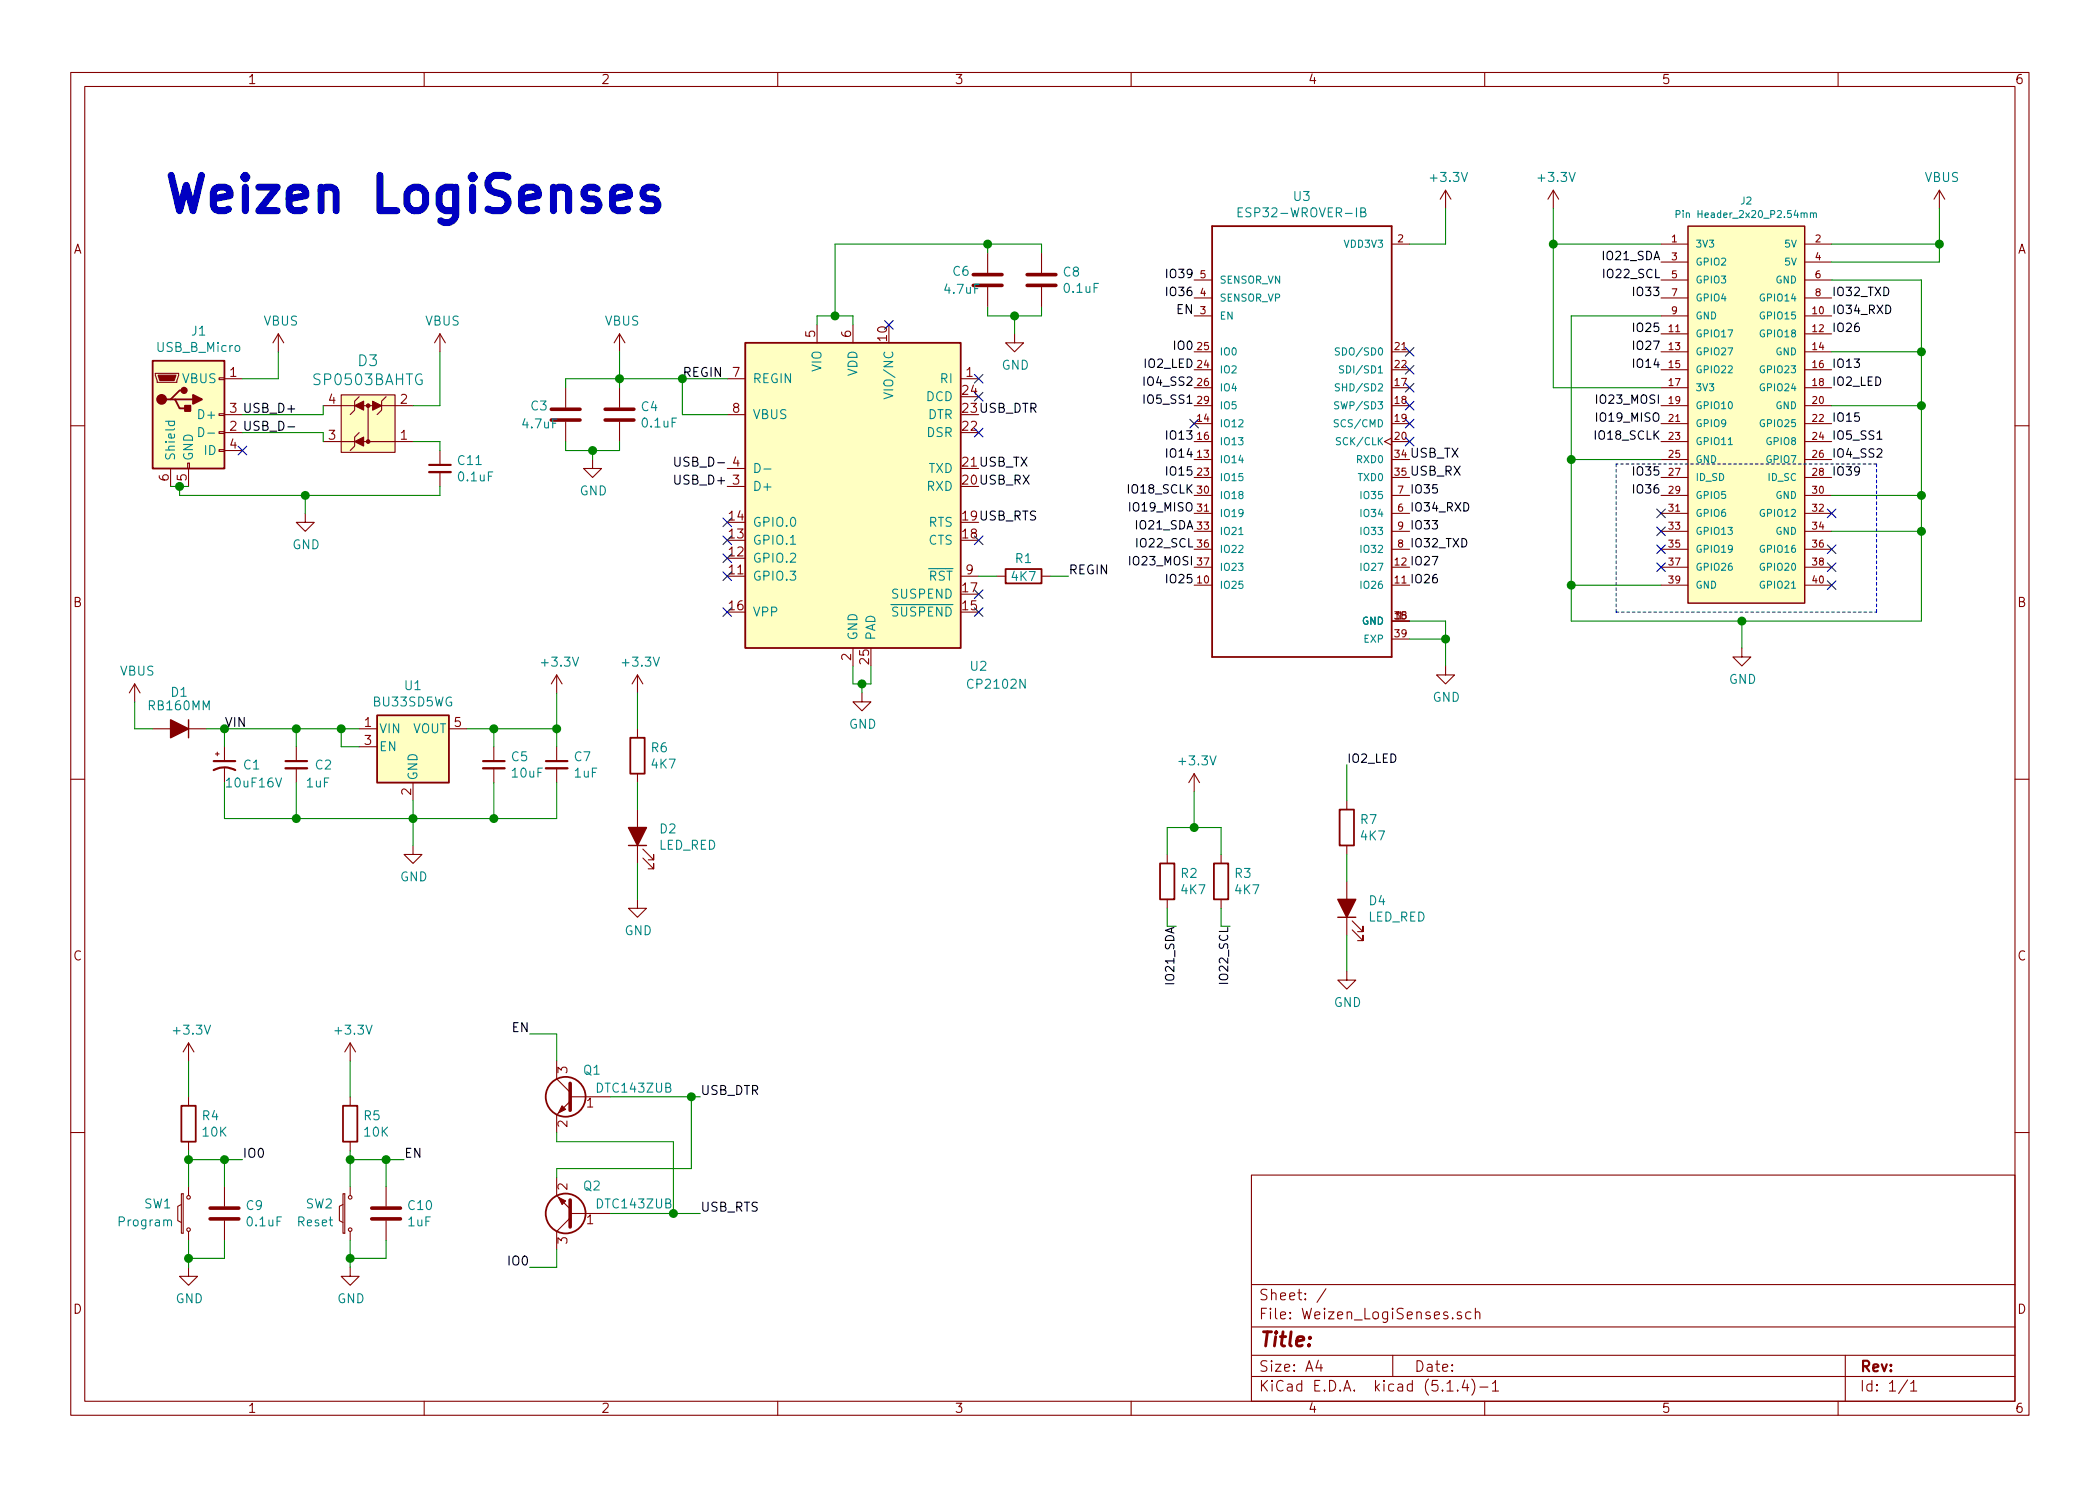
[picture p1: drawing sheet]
<svg xmlns="http://www.w3.org/2000/svg" width="297mm" height="210mm" viewBox="0 0 297 210" stroke-linecap="round" stroke-linejoin="round" font-family="sans-serif">
<g fill="none" stroke="#840000" stroke-width=".15">
<path d="M10 10.3h277v189.9h-277zM12 12.2h273v186.1h-273zM60 10.3v1.9M110 10.3v1.9M160 10.3v1.9M210 10.3v1.9M260 10.3v1.9M139.7 35.8v2.8M147.3 35.8v2.8M168.9 39.6h2.5M196.8 34.5h2.6M204.5 26.9l-.8 1.3"/>
<path d="M204.5 26.9v2.6M204.5 26.9l.7 1.3M219.7 26.9l-.8 1.3M219.7 26.9v2.6M219.7 26.9l.8 1.3M234.9 34.5h3.9M234.9 37.1h3.9M234.9 39.6h3.9M255.3 34.5h3.8M255.3 37.1h3.8M255.3 39.6h3.8M274.3 26.9l-.7 1.3"/>
<path d="M274.3 26.9v2.6M274.3 26.9l.8 1.3M22 52.8h3.3v.3l-.3 1h-2.8zM31 58.5h.7v.3h-.7zM31 53.5h.7v.2h-.7zM31.7 53.6h2.6M31.7 58.7h2.6M39.4 47.2l-.8 1.3M39.4 47.2v2.6M39.4 47.2l.7 1.3M45.7 57.4h4.5M48.3 55.9h7.6v8.1h-7.6z"/>
<path d="M50.8 56.1l-.6 .7v1.2l-.7 .7M51.4 57.4h1.3M52.1 57.4v5.1M54 57.4h4.4M54.6 56.1l-.6 .7v1.2l-.7 .7M62.2 47.2v2.6M62.2 47.2l-.7 1.3M62.2 47.2l.8 1.3M80 54.9v2.8M80 59.7v2.8M87.6 47.2l-.7 1.3M87.6 47.2v2.6"/>
<path d="M87.6 54.9v2.8M87.6 59.7v2.8M87.6 47.2l.8 1.3M102.9 53.6h2.5M102.9 58.7h2.5M115.6 46v2.5M120.6 46v2.5M135.9 53.6h2.5M139.7 40.6v2.8M143.5 47.2v1.3h1.3l-1.3 1.3-1.3-1.3h1.3M147.3 40.6v2.8M168.9 57.4h2.5"/>
<path d="M168.9 44.7h2.5M168.9 49.8h2.5M168.9 52.3h2.5M168.9 54.9h2.5M168.9 59.9h2.5M168.9 42.2h2.5M196.8 57.4h2.6M196.8 49.8h2.6M196.8 52.3h2.6M196.8 54.9h2.6M196.8 59.9h2.6M234.9 57.4h3.9"/>
<path d="M234.9 44.7h3.9M234.9 47.2h3.9M234.9 49.8h3.9M234.9 52.3h3.9M234.9 54.9h3.9M234.9 59.9h3.9M234.9 42.2h3.9M255.3 57.4h3.8M255.3 44.7h3.8M255.3 47.2h3.8M255.3 49.8h3.8M255.3 52.3h3.8"/>
<path d="M255.3 54.9h3.8M255.3 59.9h3.8M255.3 42.2h3.8M10 60.2h2M24.1 66.3v2.5M26.5 65.5h.3v.8h-.3zM26.7 66.3v2.5M31 63.6h.7v.3h-.7zM31 61.1h.7v.2h-.7zM31.7 61.2h2.6M31.7 63.7h2.6M43.2 72.6v1.3h1.2l-1.2 1.3-1.3-1.3h1.3"/>
<path d="M45.7 62.5h4.5M50.8 61.2l-.6 .6v1.3l-.7 .6M51.4 62.5h7M62.2 63.7v2.1M62.2 66.8v2M83.8 65v1.3h1.3l-1.3 1.3-1.3-1.3h1.3M102.9 68.8h2.5M102.9 66.3h2.5M168.9 62.5h2.5M168.9 65h2.5M168.9 67.6h2.5M168.9 70.1h2.5"/>
<path d="M168.9 72.6h2.5M168.9 75.2h2.5M168.9 77.7h2.5M196.8 62l-1 .5 1 .5M196.8 62.5h2.6M196.8 65h2.6M196.8 67.6h2.6M196.8 70.1h2.6M196.8 72.6h2.6M196.8 75.2h2.6M196.8 77.7h2.6M234.9 62.5h3.9"/>
<path d="M234.9 65h3.9M234.9 67.6h3.9M234.9 70.1h3.9M234.9 72.6h3.9M234.9 75.2h3.9M234.9 77.7h3.9M255.3 62.5h3.8M255.3 65h3.8M255.3 67.6h3.8M255.3 70.1h3.8M255.3 72.6h3.8M255.3 75.2h3.8"/>
<path d="M255.3 77.7h3.8M285 60.2h2M19 96.8l-.7 1.2M19 96.8v2.5M19 96.8l.8 1.2M78.7 95.5v2.5M78.7 95.5l-.7 1.3M78.7 95.5l.8 1.3M90.2 95.5v2.5M90.2 95.5l-.8 1.3M90.2 95.5l.7 1.3M120.6 91.7v2.5"/>
<path d="M121.9 98v1.3h1.3l-1.3 1.3-1.3-1.3h1.3M135.9 81.5h2.5M141 81.5h1.2M147.3 81.5h1.3M168.9 80.3h2.5M168.9 82.8h2.5M196.8 80.3h2.6M196.8 82.8h2.6M196.8 87.9h2.6M196.8 90.4h2.6M204.5 94.2v1.3h1.2l-1.2 1.3-1.3-1.3h1.3M234.9 80.3h3.9"/>
<path d="M234.9 82.8h3.9M246.4 91.7v1.3h1.2l-1.2 1.2-1.3-1.2h1.3M255.3 80.3h3.8M255.3 82.8h3.8M10 110.3h2M21.6 103.1h7.6M30.5 106.7h.5M30.7 106.4v.5M31.7 105.7v2M31.7 108.7v2M41.9 105.7v2M41.9 108.7v2"/>
<path d="M50.8 103.1h2.5M50.8 105.7h2.5M58.4 119.6v1.3h1.3l-1.3 1.3-1.3-1.3h1.3M58.4 110.7v2.6M63.5 103.1h2.5M69.8 105.7v2M69.8 108.7v2M78.7 105.7v2M78.7 108.7v2M90.2 103.1v1.3M90.2 109.5v1.2M90.2 114.5v7.7"/>
<path d="M168.9 109.5l-.8 1.2M168.9 109.5v2.5M168.9 109.5l.8 1.2M190.5 113.3v1.2M190.5 119.6v1.3M285 110.3h2M90.2 127.2v1.3h1.2l-1.2 1.3-1.3-1.3h1.3M90.9 121.4l1.6 1.5v-.7v.7h-.8M90.9 120.1l1.6 1.6v-.8v.8h-.8M165.1 120.9v1.3M165.1 127.2v1.3M172.7 120.9v1.3"/>
<path d="M172.7 127.2v1.3M190.5 137.4v1.3h1.3l-1.3 1.2-1.3-1.2h1.3M190.5 124.7v7.6M191.3 131.6l1.5 1.5v-.8v.8h-.8M191.3 130.3l1.5 1.5v-.7v.7h-.8M26.7 147.6v2.5M26.7 155.2v1.3M26.7 147.6l-.8 1.2M26.7 147.6l.7 1.2M49.5 147.6v2.5M49.5 155.2v1.3M49.5 147.6l-.7 1.2"/>
<path d="M49.5 147.6l.8 1.2M78.7 150.1v2.5l1.9 2M80.6 155.8l-1.9 1.9v2.6M80.6 155.2h5.8M10 160.2h2M25.7 168.9h.2v5.6h-.2zM25.7 170.4l-.6 .3v2l.6 .3M26.7 179.3v1.3h1.2l-1.2 1.3-1.3-1.3h1.3M26.7 161.5v1.3M26.7 167.9v1.3M26.7 174.2v1.3M31.7 167.9v2.8"/>
<path d="M31.7 172.7v2.8M48.5 168.9h.3v5.6h-.3zM48.5 170.4l-.5 .3v2l.5 .3M49.5 179.3v1.3h1.3l-1.3 1.3-1.2-1.3h1.2M49.5 161.5v1.3M49.5 167.9v1.3M49.5 174.2v1.3M54.6 167.9v2.8M54.6 172.7v2.8M78.7 166.6v2.6l1.9 1.9M80.6 172.3l-1.9 1.9v2.6M80.6 171.7h5.8"/>
<path d="M177 166.3h108v32h-108zM285 160.2h2M60 198.3v1.9M110 198.3v1.9M160 198.3v1.9M177 194.8h108M177 191.8h108M177 187.8h108M177 181.8h108M186.5 192.5l-.4 1h1M186.8 193v1M187.6 182.3l-1.3 2"/>
<path d="M197 191.8v3M204.7 196.8h.8M206.2 196.7v.1l-.1-.1h.1v.1M206.7 185.7l-.4-.1-.1 .1-.1 .2a.48 .48 0 0 0 .6 .3l.1 .1-.1 .2-.1 .1-.5-.1M207.2 195.2l-.4 1.1h.9M207.5 195.8v1M208.1 185.7a.48 .48 0 0 0-.8 .2v.4a.48 .48 0 0 0 .8 .2M208.2 195.1a1.71 1.71 0 0 1 0 2.3M208.7 185.7a.38 .38 0 0 1 .6 .1v.8M208.7 185.1v1.5M209.3 196.3h1.2M210 198.3v1.9"/>
<path d="M211.1 195.8l.3-.3 .1-.2v1.5M211.1 196.8h.9M260 198.3v1.9M261 191.8v6.5M269.8 195.2l-1.2 2M270.3 195.8l.3-.3 .1-.2v1.5M270.3 196.8h.8"/>
<circle cx="26.7" cy="174" r=".25"/>
<circle cx="26.7" cy="169.4" r=".25"/>
<circle cx="49.5" cy="174" r=".25"/>
<circle cx="49.5" cy="169.4" r=".25"/>
</g>
<g fill="none" stroke="#840000" stroke-width=".51">
<path d="M137.7 38.9h4M145.3 38.9h4.1M78 59.4h4M78 57.9h4M85.6 59.4h4.1M85.6 57.9h4.1M137.7 40.4h4M145.3 40.4h4.1M80.6 153.3v3.8M29.7 172.5h4.1M29.7 170.9h4.1M52.6 172.5h4"/>
<path d="M52.6 170.9h4M80.6 169.8v3.8"/>
</g>
<g fill="#ffffc2" stroke="#ffffc2" stroke-width=".14">
<path d="M21.6 51h10.1v15.3h-10.1z"/>
<path d="M48.3 55.9h7.6v8.1h-7.6z"/>
<path d="M105.4 48.5h30.5v43.2h-30.5z"/>
<path d="M53.3 101.2h10.2v9.5h-10.2z"/>
<path d="M238.8 32h16.5v53.3h-16.5z"/>
</g>
<g fill="none" stroke="#840000" stroke-width=".25">
<path d="M171.4 32h25.4v61h-25.4zM21.6 51h10.1v15.3h-10.1zM24.1 56.5h.7l.6 1.3h1.3M24.8 56.5h2.5M26 55.2h-.6l-1.3 1.3h-.6M105.4 48.5h30.5v43.2h-30.5zM142.2 80.5h5.1v2h-5.1zM53.3 101.2h10.2v9.5h-10.2zM89.2 104.4h2v5.1h-2zM189.5 114.5h2v5.1h-2zM164.1 122.2h2v5h-2zM171.7 122.2h2v5h-2z"/>
<path d="M25.7 156.5h2v5h-2zM48.5 156.5h2v5h-2z"/>
<circle cx="80" cy="155.2" r="2.82"/>
<circle cx="80" cy="171.7" r="2.82"/>
</g>
<g fill="#840000" stroke="#840000" stroke-width=".25">
<path d="M26.2 57.4h.7v.8h-.7z"/>
<path d="M27.3 55.9l1.3 .6-1.3 .6z"/>
<circle cx="22.9" cy="56.5" r=".63"/>
<circle cx="26" cy="55.2" r=".38"/>
</g>
<g fill="#840000" stroke="#840000" stroke-width=".15">
<path d="M22.4 53.1h2.5l-.3 .7h-2z"/>
<path d="M52.7 56.8l1.3 .6-1.3 .6z"/>
<path d="M50.2 57.4l1.2-.6v1.2z"/>
<path d="M50.2 62.5l1.2-.7v1.3z"/>
<path d="M79 169.4l1 .5-.5 .5z"/>
<path d="M79.5 156.5l.5 .5-1 .5z"/>
<circle cx="52.1" cy="57.4" r=".25"/>
<circle cx="52.1" cy="62.5" r=".25"/>
</g>
<g fill="none" stroke="#008484" stroke-width=".15">
<path d="M175.1 30h.4M175.7 29.4h-.6v1.3h.6M192.5 30h.5l.1-.3-.2-.3h-.4v1.3h.5l.2-.3a.36 .36 0 0 0-.3-.4M237.1 30.3h.4l.1-.2v-.2l-.5-.1v1M256.1 30.2a.23 .23 0 0 1 .4 .1v.5M256.1 30.1v.7M256.5 30.3l.1-.2 .3 .1v.6M23.4 59.6h1.3M23.9 59.6v.4l.2 .2 .5-.1v-.5M125 55.6l1.3 .4-1.3 .4M189.3 59.4l-.5 .1v.3l.4 .1 .1 .3-.2 .2-.4-.1M189.4 56.9h-.6v.3l.5 .2 .1 .3-.2 .2-.4-.1"/>
<path d="M189.5 54.4h-.6v.3l.5 .2 .1 .2-.2 .2h-.4M189.5 49.3h-.6v.3l.5 .2 .1 .2-.2 .2h-.4M190 51.8h-.5v.3l.4 .2 .1 .3-.2 .2-.3-.1M28.1 60.5a.65 .65 0 0 1 .7 .5 .65 .65 0 0 1-.4 .8h-.3zM29.4 61.3h1M106.8 65.6a.64 .64 0 0 1 .7 .6 .64 .64 0 0 1-.7 .6zM108.1 66.4h.9M175.2 75.6h.6M189.6 62h-.5v.3l.4 .2 .1 .2-.2 .2h-.4M244.5 62.9h.5M23.7 172.8l.2-.2 .3 .1 .1 .8"/>
</g>
<path d="M238.8 32h16.5v53.3h-16.5zM26.7 101.8v2.6M88.9 119.6h2.5M189.2 129.8h2.6" fill="none" stroke="#840000" stroke-width=".2"/>
<g fill="#840000" stroke="#840000" stroke-width=".2">
<path d="M24.1 101.8l2.6 1.3-2.6 1.3z"/>
<path d="M189.2 127.2h2.6l-1.3 2.6z"/>
<path d="M88.9 117.1h2.5l-1.2 2.5z"/>
</g>
<path d="M60.7 66.8h3.1M40.4 108.7h3M68.3 108.7h3.1M77.2 108.7h3.1" fill="none" stroke="#840000" stroke-width=".33"/>
<path d="M60.7 65.8h3.1M30.2 109a3.2 3.2 0 0 1 3.1 0M30.2 107.7h3.1M40.4 107.7h3M68.3 107.7h3.1M77.2 107.7h3.1" fill="none" stroke="#840000" stroke-width=".3"/>
<path d="M228.6 65.7v20.9M265.4 65.7h-36.8M265.4 65.7v20.9M228.6 86.6h36.8" fill="none" stroke="#0000c2" stroke-width=".15" stroke-dasharray=".4 .4"/>
<g fill="none" stroke="#008400" stroke-width=".15">
<path d="M139.7 34.5v1.3M147.3 35.8v-1.3h-29.2v10.2M204.5 29.5v5h-5.1M219.7 34.5h15.2M219.7 29.5v25.4h15.2M259.1 34.5h15.2M259.1 39.6h12.7v48.3h-49.6v-43.2h12.7M274.3 29.5v7.6h-15.2M39.4 49.8v3.8h-5.1M45.7 57.4v1.3h-11.4M62.2 49.8v7.6h-3.8M87.6 49.8v5.1"/>
<path d="M96.5 53.6v5.1h6.4M102.9 53.6h-22.9v1.3M115.6 46v-1.3h5v1.3M139.7 43.4v1.3h7.6v-1.3M143.5 44.7v2.5M259.1 57.4h12.7M259.1 49.8h12.7M24.1 68.8h2.6M25.4 68.8v1.3h36.8v-1.3M34.3 61.2h11.4v1.3M43.2 70.1v2.5M58.4 62.5h3.8v1.2"/>
<path d="M80 62.5v1.2h7.6v-1.2M83.8 63.7v1.3M222.2 65h12.7M259.1 75.2h12.7M259.1 70.1h12.7M19 99.3v3.8h2.6M78.7 98v7.7M90.2 98v5.1M120.6 94.2v2.6h2.6v-2.6M121.9 96.8v1.2M138.4 81.5h2.6M148.6 81.5h2.5"/>
<path d="M199.4 87.9h5.1v6.3M199.4 90.4h5.1M222.2 82.8h12.7M246.4 87.9v3.8M29.2 103.1h21.6M31.7 110.7v5.1h47v-5.1M31.7 103.1v2.6M41.9 103.1v2.6M41.9 110.7v5.1M48.3 103.1v2.6h2.5M58.4 113.3v6.3M66 103.1h12.7"/>
<path d="M69.8 103.1v2.6M69.8 110.7v5.1M90.2 110.7v3.8M168.9 112v5.1M190.5 108.2v5.1M90.2 122.2v5M165.1 120.9v-3.8h7.6v3.8M165.1 128.5v2.6M172.7 128.5v2.6M190.5 120.9v3.8M190.5 132.3v5.1M26.7 150.1v5.1"/>
<path d="M49.5 150.1v5.1M74.9 146.3h3.8v3.8M86.4 155.2h12.7M97.8 155.2v10.1h-19.1v1.3M26.7 162.8v5.1M26.7 175.5v3.8M26.7 164.1h7.6M31.7 164.1v3.8M31.7 175.5v2.5h-5M49.5 162.8v5.1M49.5 175.5v3.8M49.5 164.1h7.6"/>
<path d="M54.6 175.5v2.5h-5.1M54.6 164.1v3.8M78.7 160.3v1.2h16.5v10.2M78.7 176.8v2.5h-3.8M86.4 171.7h12.7"/>
</g>
<path d="M40.7 60.4h1M95.5 64.7v1l.2 .3 .4-.1 .1-.2v-1M265.5 62.1h.7" fill="none" stroke="#000" stroke-width=".15"/>
<path d="M92.8 26.7l-.4-.2h-.8l-.4 .2-.3 .5 .3 .7 .4 .2h.8l.4 .3 .3 .5-.3 .7-.4 .2h-1l-.5-.2" fill="none" stroke="#0000c2" stroke-width=".99"/>
<g fill="#008400" stroke="#008400" stroke-width=".25">
<circle cx="26.7" cy="178" r=".51"/>
<circle cx="246.4" cy="87.9" r=".51"/>
<circle cx="48.3" cy="103.1" r=".51"/>
<circle cx="41.9" cy="103.1" r=".51"/>
<circle cx="41.9" cy="115.8" r=".51"/>
<circle cx="69.9" cy="103.1" r=".51"/>
<circle cx="69.9" cy="115.8" r=".51"/>
<circle cx="31.8" cy="103.1" r=".51"/>
<circle cx="31.8" cy="164.1" r=".51"/>
<circle cx="26.7" cy="164.1" r=".51"/>
<circle cx="271.8" cy="70.1" r=".51"/>
<circle cx="54.6" cy="164.1" r=".51"/>
<circle cx="49.5" cy="164.1" r=".51"/>
<circle cx="49.5" cy="178" r=".51"/>
<circle cx="83.8" cy="63.7" r=".51"/>
<circle cx="95.3" cy="171.7" r=".51"/>
<circle cx="97.8" cy="155.2" r=".51"/>
<circle cx="222.3" cy="65" r=".51"/>
<circle cx="58.4" cy="115.8" r=".51"/>
<circle cx="168.9" cy="117.1" r=".51"/>
<circle cx="78.7" cy="103.1" r=".51"/>
<circle cx="271.8" cy="49.8" r=".51"/>
<circle cx="121.9" cy="96.8" r=".51"/>
<circle cx="96.5" cy="53.6" r=".51"/>
<circle cx="143.5" cy="44.7" r=".51"/>
<circle cx="118.1" cy="44.7" r=".51"/>
<circle cx="43.2" cy="70.1" r=".51"/>
<circle cx="222.3" cy="82.8" r=".51"/>
<circle cx="25.4" cy="68.8" r=".51"/>
<circle cx="139.7" cy="34.5" r=".51"/>
<circle cx="204.5" cy="90.4" r=".51"/>
<circle cx="219.7" cy="34.5" r=".51"/>
<circle cx="274.3" cy="34.5" r=".51"/>
<circle cx="271.8" cy="75.2" r=".51"/>
<circle cx="87.6" cy="53.6" r=".51"/>
<circle cx="271.8" cy="57.4" r=".51"/>
</g>
<g fill="none" stroke="#000084" stroke-width=".15">
<path d="M125.1 45.4l1.2 1.2M126.3 45.4l-1.2 1.2M137.8 53l1.2 1.2M137.8 55.5l1.2 1.2M139 53l-1.2 1.2M139 55.5l-1.2 1.2M168.3 59.3l1.2 1.2M169.5 59.3l-1.2 1.2M198.8 51.7l1.2 1.2M198.8 54.2l1.2 1.3M198.8 59.3l1.2 1.2M198.8 56.8l1.2 1.2"/>
<path d="M198.8 49.2l1.2 1.2M200 51.7l-1.2 1.2M200 54.2l-1.2 1.3M200 59.3l-1.2 1.2M200 56.8l-1.2 1.2M200 49.2l-1.2 1.2M33.7 63.1l1.2 1.3M34.9 63.1l-1.2 1.3M102.3 78.4l1.2 1.2M102.3 75.8l1.2 1.3M102.3 73.3l1.2 1.2M103.5 78.4l-1.2 1.2"/>
<path d="M103.5 75.8l-1.2 1.3M103.5 73.3l-1.2 1.2M137.8 60.6l1.2 1.2M137.8 75.8l1.2 1.3M139 60.6l-1.2 1.2M139 75.8l-1.2 1.3M198.8 61.9l1.2 1.2M200 61.9l-1.2 1.2M234.3 72l1.3 1.2M234.3 74.6l1.3 1.2M234.3 77.1l1.3 1.2M234.3 79.6l1.3 1.3"/>
<path d="M235.6 72l-1.3 1.2M235.6 74.6l-1.3 1.2M235.6 77.1l-1.3 1.2M235.6 79.6l-1.3 1.3M258.5 77.1l1.2 1.2M258.5 72l1.2 1.2M258.5 79.6l1.2 1.3M259.7 77.1l-1.2 1.2M259.7 72l-1.2 1.2M259.7 79.6l-1.2 1.3M102.3 80.9l1.2 1.2M102.3 86l1.2 1.2"/>
<path d="M103.5 80.9l-1.2 1.2M103.5 86l-1.2 1.2M137.8 83.5l1.2 1.2M137.8 86l1.2 1.2M139 83.5l-1.2 1.2M139 86l-1.2 1.2M258.5 82.2l1.2 1.2M259.7 82.2l-1.2 1.2"/>
</g>
<text font-size="7" fill="#0000c2" x="22.9" y="30.1">Weizen LogiSenses</text>
<text font-size="2.8" fill="#840000" x="178" y="190.5">Title:</text>
<g font-size="2.1" fill="#008484">
<text x="50.7" y="51.8">D3</text>
<text x="44.5" y="54.5">SP0503BAHTG</text>
</g>
<g font-size="2.1" fill="#840000">
<text x="178" y="184">Sheet: /</text>
<text x="178" y="186.7">File: Weizen_LogiSenses.sch</text>
<text x="178" y="196.9">KiCad E.D.A. kicad (5.1.4)-1</text>
<text x="178" y="194.1">Size: A4</text>
<text x="200" y="194.1">Date:</text>
<text x="263" y="194.1">Rev:</text>
<text x="263" y="196.9">Id: 1/1</text>
</g>
<g font-size="1.8" fill="#840000">
<text x="35" y="11.9">1</text>
<text x="85" y="11.9">2</text>
<text x="135" y="11.9">3</text>
<text x="185" y="11.9">4</text>
<text x="235" y="11.9">5</text>
<text x="285" y="11.9">6</text>
<text x="10.4" y="35.9">A</text>
<text x="285.4" y="35.9">A</text>
<text x="115.3" y="47.7" transform="rotate(-90 115.3 47.7)">5</text>
<text x="120.4" y="47.7" transform="rotate(-90 120.4 47.7)">6</text>
<text x="32.5" y="53.3">1</text>
<text x="103.7" y="53.3">7</text>
<text x="125.5" y="48.2" transform="rotate(-90 125.5 48.2)">10</text>
<text x="136.7" y="53.3">1</text>
<text x="46.5" y="57.1">4</text>
<text x="56.7" y="57.1">2</text>
<text x="103.7" y="58.4">8</text>
<text x="136.2" y="55.9">24</text>
<text x="32.5" y="63.5">4</text>
<text x="46.5" y="62.2">3</text>
<text x="56.7" y="62.2">1</text>
<text x="136.2" y="61">22</text>
<text x="23.9" y="68" transform="rotate(-90 23.9 68)">6</text>
<text x="26.4" y="68" transform="rotate(-90 26.4 68)">5</text>
<text x="103.2" y="76.2">13</text>
<text x="103.2" y="73.7">14</text>
<text x="136.2" y="76.2">18</text>
<text x="103.2" y="81.3">11</text>
<text x="103.2" y="78.7">12</text>
<text x="136.2" y="83.8">17</text>
<text x="136.7" y="81.3">9</text>
<text x="10.4" y="85.9">B</text>
<text x="103.2" y="86.4">16</text>
<text x="136.2" y="86.4">15</text>
<text x="285.4" y="85.9">B</text>
<text x="120.4" y="93.4" transform="rotate(-90 120.4 93.4)">2</text>
<text x="122.9" y="93.9" transform="rotate(-90 122.9 93.9)">25</text>
<text x="51.6" y="102.9">1</text>
<text x="51.6" y="105.4">3</text>
<text x="64.3" y="102.9">5</text>
<text x="58.2" y="112.5" transform="rotate(-90 58.2 112.5)">2</text>
<text x="10.4" y="135.9">C</text>
<text x="285.4" y="135.9">C</text>
<text x="80.3" y="151.9" transform="rotate(-90 80.3 151.9)">3</text>
<text x="80.3" y="159.5" transform="rotate(-90 80.3 159.5)">2</text>
<text x="83" y="156.7">1</text>
<text x="80.3" y="168.4" transform="rotate(-90 80.3 168.4)">2</text>
<text x="83" y="173.2">1</text>
<text x="80.3" y="176" transform="rotate(-90 80.3 176)">3</text>
<text x="10.4" y="185.9">D</text>
<text x="285.4" y="185.9">D</text>
<text x="35" y="199.9">1</text>
<text x="85" y="199.9">2</text>
<text x="135" y="199.9">3</text>
<text x="185" y="199.9">4</text>
<text x="235" y="199.9">5</text>
<text x="285" y="199.9">6</text>
</g>
<g font-size="1.8" fill="#008484">
<text x="183" y="28.4">U3</text>
<text x="202.5" y="25.7">+3.3V</text>
<text x="217.8" y="25.7">+3.3V</text>
<text x="272.3" y="25.7">VBUS</text>
<text x="175.9" y="30.8">ESP32-WROVER-IB</text>
<text x="133.7" y="41.6">4.7uF</text>
<text x="134.8" y="39">C6</text>
<text x="150.4" y="39.1">C8</text>
<text x="150.6" y="41.4">0.1uF</text>
<text x="27.2" y="47.5">J1</text>
<text x="37.3" y="46.1">VBUS</text>
<text x="60.2" y="46.1">VBUS</text>
<text x="85.6" y="46.1">VBUS</text>
<text x="22.3" y="49.8">USB_B_Micro</text>
<text x="116.2" y="52.6" transform="rotate(-90 116.2 52.6)">VIO</text>
<text x="121.3" y="53.3" transform="rotate(-90 121.3 53.3)">VDD</text>
<text x="141.7" y="52.3">GND</text>
<text x="25.8" y="54.2">VBUS</text>
<text x="28.4" y="59.3">D+</text>
<text x="75.1" y="58.1">C3</text>
<text x="90.8" y="58.2">C4</text>
<text x="106.4" y="54.2">REGIN</text>
<text x="106.4" y="59.3">VBUS</text>
<text x="126.4" y="55.6" transform="rotate(-90 126.4 55.6)">VIO/NC</text>
<text x="131" y="56.8">DCD</text>
<text x="131.2" y="59.3">DTR</text>
<text x="133.1" y="54.2">RI</text>
<text x="24.8" y="65.3" transform="rotate(-90 24.8 65.3)">Shield</text>
<text x="27.3" y="65.3" transform="rotate(-90 27.3 65.3)">GND</text>
<text x="29" y="64.4">ID</text>
<text x="64.8" y="65.8">C11</text>
<text x="74" y="60.6">4.7uF</text>
<text x="90.9" y="60.5">0.1uF</text>
<text x="131.1" y="61.8">DSR</text>
<text x="64.9" y="68.1">0.1uF</text>
<text x="82" y="70.1">GND</text>
<text x="106.4" y="69.5">D+</text>
<text x="131.1" y="69.5">RXD</text>
<text x="131.3" y="66.9">TXD</text>
<text x="41.4" y="77.7">GND</text>
<text x="106.4" y="77.1">GPIO.1</text>
<text x="106.4" y="74.5">GPIO.0</text>
<text x="131.3" y="77.1">CTS</text>
<text x="131.3" y="74.5">RTS</text>
<text x="106.4" y="82.2">GPIO.3</text>
<text x="106.4" y="79.6">GPIO.2</text>
<text x="131.3" y="82.2">RST</text>
<text x="143.2" y="82.2">4K7</text>
<text x="143.7" y="79.7">R1</text>
<text x="106.4" y="87.2">VPP</text>
<text x="126.3" y="87.2">SUSPEND</text>
<text x="126.3" y="84.7">SUSPEND</text>
<text x="17" y="95.6">VBUS</text>
<text x="76.8" y="94.3">+3.3V</text>
<text x="88.2" y="94.3">+3.3V</text>
<text x="121.3" y="90.7" transform="rotate(-90 121.3 90.7)">GND</text>
<text x="123.8" y="90.7" transform="rotate(-90 123.8 90.7)">PAD</text>
<text x="137.3" y="94.9">U2</text>
<text x="21.2" y="100.5">RB160MM</text>
<text x="24.2" y="98.6">D1</text>
<text x="52.9" y="100">BU33SD5WG</text>
<text x="57.3" y="97.7">U1</text>
<text x="137.1" y="97.5">CP2102N</text>
<text x="202.6" y="99.3">GND</text>
<text x="244.6" y="96.8">GND</text>
<text x="53.6" y="103.8">VIN</text>
<text x="53.6" y="106.3">EN</text>
<text x="58.3" y="103.8">VOUT</text>
<text x="72.4" y="107.7">C5</text>
<text x="81.3" y="107.7">C7</text>
<text x="92.2" y="106.4">R6</text>
<text x="120.1" y="103.1">GND</text>
<text x="32.3" y="111.4">10uF16V</text>
<text x="34.5" y="108.9">C1</text>
<text x="43.4" y="111.4">1uF</text>
<text x="44.7" y="108.9">C2</text>
<text x="59.1" y="110.5" transform="rotate(-90 59.1 110.5)">GND</text>
<text x="72.5" y="110">10uF</text>
<text x="81.3" y="110">1uF</text>
<text x="92.2" y="108.8">4K7</text>
<text x="167" y="108.3">+3.3V</text>
<text x="93.4" y="117.9">D2</text>
<text x="192.5" y="116.6">R7</text>
<text x="192.6" y="118.9">4K7</text>
<text x="56.6" y="124.7">GND</text>
<text x="93.2" y="120.2">LED_RED</text>
<text x="167.1" y="124.2">R2</text>
<text x="174.7" y="124.2">R3</text>
<text x="167.2" y="126.5">4K7</text>
<text x="174.8" y="126.5">4K7</text>
<text x="193.5" y="130.4">LED_RED</text>
<text x="193.7" y="128.1">D4</text>
<text x="88.3" y="132.3">GND</text>
<text x="188.7" y="142.5">GND</text>
<text x="24.7" y="146.4">+3.3V</text>
<text x="47.6" y="146.4">+3.3V</text>
<text x="82.6" y="152.1">Q1</text>
<text x="84.6" y="154.6">DTC143ZUB</text>
<text x="28.7" y="158.5">R4</text>
<text x="28.7" y="160.8">10K</text>
<text x="51.5" y="158.5">R5</text>
<text x="51.6" y="160.8">10K</text>
<text x="16.9" y="173.5">Program</text>
<text x="20.4" y="171">SW1</text>
<text x="34.9" y="171.2">C9</text>
<text x="35.1" y="173.5">0.1uF</text>
<text x="42.2" y="173.5">Reset</text>
<text x="43.3" y="171">SW2</text>
<text x="57.8" y="173.5">1uF</text>
<text x="57.8" y="171.2">C10</text>
<text x="82.6" y="168.4">Q2</text>
<text x="84.6" y="171">DTC143ZUB</text>
<text x="24.8" y="184.4">GND</text>
<text x="47.7" y="184.4">GND</text>
</g>
<g font-size="1.8">
<text x="166.4" y="44.4">EN</text>
<text x="96.5" y="53.3">REGIN</text>
<text x="32.5" y="58.4">3 USB_D+</text>
<text x="136.2" y="58.4">23USB_DTR</text>
<text x="32.5" y="61">2 USB_D-</text>
<text x="199.4" y="64.8">USB_TX</text>
<text x="95.8" y="68.6">USB_D+ 3</text>
<text x="96.3" y="66">USB_D- 4</text>
<text x="136.2" y="68.6">20USB_RX</text>
<text x="136.2" y="66">21USB_TX</text>
<text x="199.4" y="67.3">USB_RX</text>
<text x="136.2" y="73.7">19USB_RTS</text>
<text x="151.1" y="81.3">REGIN</text>
<text x="31.7" y="102.9">VIN</text>
<text x="72.5" y="146">EN</text>
<text x="99.1" y="154.9">USB_DTR</text>
<text x="34.3" y="163.8">IO0</text>
<text x="57.1" y="163.8">EN</text>
<text x="99.1" y="171.4">USB_RTS</text>
<text x="72.1" y="179.1">IO0</text>
</g>
<g font-size="1.7">
<text x="165.3" y="39.4">IO39</text>
<text x="165.3" y="41.9">IO36</text>
<text x="226.9" y="36.8">IO21_SDA</text>
<text x="227.1" y="39.4">IO22_SCL</text>
<text x="231.3" y="41.9">IO33</text>
<text x="259.1" y="41.9">IO32_TXD</text>
<text x="231.3" y="47">IO25</text>
<text x="259.1" y="44.4">IO34_RXD</text>
<text x="259.1" y="47">IO26</text>
<text x="162" y="52.1">IO2_LED</text>
<text x="166.2" y="49.5">IO0</text>
<text x="231.3" y="49.5">IO27</text>
<text x="231.3" y="52.1">IO14</text>
<text x="259.1" y="52.1">IO13</text>
<text x="162.2" y="54.6">IO4_SS2</text>
<text x="162.2" y="57.1">IO5_SS1</text>
<text x="226.2" y="57.1">IO23_MOSI</text>
<text x="226.2" y="59.7">IO19_MISO</text>
<text x="259.1" y="54.6">IO2_LED</text>
<text x="259.1" y="59.7">IO15</text>
<text x="165.3" y="64.8">IO14</text>
<text x="165.3" y="62.2">IO13</text>
<text x="225.9" y="62.2">IO18_SCLK</text>
<text x="259.1" y="64.8">IO4_SS2</text>
<text x="259.1" y="62.2">IO5_SS1</text>
<text x="159.9" y="69.8">IO18_SCLK</text>
<text x="165.3" y="67.3">IO15</text>
<text x="199.4" y="69.8">IO35</text>
<text x="231.3" y="69.8">IO36</text>
<text x="231.3" y="67.3">IO35</text>
<text x="259.1" y="67.3">IO39</text>
<text x="160.1" y="72.4">IO19_MISO</text>
<text x="160.9" y="74.9">IO21_SDA</text>
<text x="161.1" y="77.5">IO22_SCL</text>
<text x="199.4" y="72.4">IO34_RXD</text>
<text x="199.4" y="74.9">IO33</text>
<text x="199.4" y="77.5">IO32_TXD</text>
<text x="160.1" y="80">IO23_MOSI</text>
<text x="165.3" y="82.5">IO25</text>
<text x="199.4" y="82.5">IO26</text>
<text x="199.4" y="80">IO27</text>
<text x="190.5" y="107.9">IO2_LED</text>
<text x="166.1" y="139.1" transform="rotate(-90 166.1 139.1)">IO21_SDA</text>
<text x="173.7" y="138.9" transform="rotate(-90 173.7 138.9)">IO22_SCL</text>
</g>
<g font-size="1.4" fill="#008484">
<text x="246.3" y="28.9">J2</text>
<text x="190.3" y="35">VDD3V3</text>
<text x="238.1" y="30.8">Pin Header_2x20_P2.54mm</text>
<text x="239.8" y="35">3V3</text>
<text x="252.6" y="35">5V</text>
<text x="172.5" y="40.1">SENSOR_VN</text>
<text x="239.8" y="37.6">GPIO2</text>
<text x="239.8" y="40.1">GPIO3</text>
<text x="251.2" y="40.1">GND</text>
<text x="252.6" y="37.6">5V</text>
<text x="172.5" y="45.2">EN</text>
<text x="172.5" y="42.7">SENSOR_VP</text>
<text x="239.8" y="47.7">GPIO17</text>
<text x="239.8" y="42.6">GPIO4</text>
<text x="239.8" y="45.2">GND</text>
<text x="249.3" y="45.2">GPIO15</text>
<text x="249.3" y="47.7">GPIO18</text>
<text x="249.3" y="42.6">GPIO14</text>
<text x="172.5" y="52.8">IO2</text>
<text x="172.5" y="50.3">IO0</text>
<text x="189.6" y="50.3">SDO/SD0</text>
<text x="190.3" y="52.8">SDI/SD1</text>
<text x="239.8" y="50.3">GPIO27</text>
<text x="239.8" y="52.8">GPIO22</text>
<text x="249.3" y="52.8">GPIO23</text>
<text x="251.2" y="50.3">GND</text>
<text x="172.5" y="55.4">IO4</text>
<text x="172.5" y="57.9">IO5</text>
<text x="189.5" y="57.9">SWP/SD3</text>
<text x="189.7" y="55.4">SHD/SD2</text>
<text x="239.8" y="55.3">3V3</text>
<text x="239.8" y="57.9">GPIO10</text>
<text x="249.3" y="55.3">GPIO24</text>
<text x="251.2" y="57.9">GND</text>
<text x="172.5" y="65.5">IO14</text>
<text x="172.5" y="60.4">IO12</text>
<text x="172.5" y="63">IO13</text>
<text x="189.3" y="60.4">SCS/CMD</text>
<text x="189.5" y="63">SCK/CLK</text>
<text x="192" y="65.5">RXD0</text>
<text x="239.8" y="60.4">GPIO9</text>
<text x="239.8" y="63">GPIO11</text>
<text x="239.8" y="65.5">GND</text>
<text x="249.3" y="60.4">GPIO25</text>
<text x="250" y="63">GPIO8</text>
<text x="250" y="65.5">GPIO7</text>
<text x="172.5" y="68.1">IO15</text>
<text x="172.5" y="70.6">IO18</text>
<text x="192.2" y="68.1">TXD0</text>
<text x="192.8" y="70.6">IO35</text>
<text x="239.8" y="68">ID_SD</text>
<text x="239.8" y="70.6">GPIO5</text>
<text x="250.2" y="68">ID_SC</text>
<text x="251.2" y="70.6">GND</text>
<text x="172.5" y="73.1">IO19</text>
<text x="172.5" y="75.7">IO21</text>
<text x="192.8" y="73.1">IO34</text>
<text x="192.8" y="75.7">IO33</text>
<text x="239.8" y="73.1">GPIO6</text>
<text x="239.8" y="75.7">GPIO13</text>
<text x="249.3" y="73.1">GPIO12</text>
<text x="251.2" y="75.7">GND</text>
<text x="172.5" y="83.3">IO25</text>
<text x="172.5" y="78.2">IO22</text>
<text x="172.5" y="80.8">IO23</text>
<text x="192.8" y="83.3">IO26</text>
<text x="192.8" y="80.8">IO27</text>
<text x="192.8" y="78.2">IO32</text>
<text x="239.8" y="78.2">GPIO19</text>
<text x="239.8" y="80.7">GPIO26</text>
<text x="239.8" y="83.3">GND</text>
<text x="249.3" y="78.2">GPIO16</text>
<text x="249.3" y="80.7">GPIO20</text>
<text x="249.3" y="83.3">GPIO21</text>
<text x="192.7" y="88.4">GND</text>
<text x="193" y="90.9">EXP</text>
</g>
<g font-size="1.4" fill="#840000">
<text x="197.7" y="34.3">2</text>
<text x="236.5" y="34.3">1</text>
<text x="256.8" y="34.3">2</text>
<text x="169.8" y="41.9">4</text>
<text x="169.8" y="39.4">5</text>
<text x="236.5" y="36.8">3</text>
<text x="236.5" y="39.4">5</text>
<text x="236.5" y="41.9">7</text>
<text x="256.8" y="36.8">4</text>
<text x="256.8" y="39.4">6</text>
<text x="256.8" y="41.9">8</text>
<text x="169.8" y="44.4">3</text>
<text x="236.1" y="47">11</text>
<text x="236.5" y="44.4">9</text>
<text x="256.4" y="44.4">10</text>
<text x="256.4" y="47">12</text>
<text x="169.4" y="52.1">24</text>
<text x="169.4" y="49.5">25</text>
<text x="197.3" y="49.5">21</text>
<text x="197.3" y="52.1">22</text>
<text x="236.1" y="49.5">13</text>
<text x="236.1" y="52.1">15</text>
<text x="256.4" y="49.5">14</text>
<text x="256.4" y="52.1">16</text>
<text x="169.4" y="59.7">14</text>
<text x="169.4" y="54.6">26</text>
<text x="169.4" y="57.1">29</text>
<text x="197.3" y="54.6">17</text>
<text x="197.3" y="57.1">18</text>
<text x="197.3" y="59.7">19</text>
<text x="236.1" y="54.6">17</text>
<text x="236.1" y="57.1">19</text>
<text x="236.1" y="59.7">21</text>
<text x="256.4" y="54.6">18</text>
<text x="256.4" y="57.1">20</text>
<text x="256.4" y="59.7">22</text>
<text x="169.4" y="64.8">13</text>
<text x="169.4" y="62.2">16</text>
<text x="197.3" y="62.2">20</text>
<text x="197.3" y="64.8">34</text>
<text x="236.1" y="62.2">23</text>
<text x="236.1" y="64.8">25</text>
<text x="256.4" y="62.2">24</text>
<text x="256.4" y="64.8">26</text>
<text x="169.4" y="67.3">23</text>
<text x="169.4" y="69.8">30</text>
<text x="197.3" y="67.3">35</text>
<text x="197.7" y="69.8">7</text>
<text x="236.1" y="67.3">27</text>
<text x="236.1" y="69.8">29</text>
<text x="256.4" y="67.3">28</text>
<text x="256.4" y="69.8">30</text>
<text x="169.4" y="72.4">31</text>
<text x="169.4" y="74.9">33</text>
<text x="169.4" y="77.5">36</text>
<text x="197.7" y="72.4">6</text>
<text x="197.7" y="77.5">8</text>
<text x="197.7" y="74.9">9</text>
<text x="236.1" y="72.4">31</text>
<text x="236.1" y="74.9">33</text>
<text x="236.1" y="77.5">35</text>
<text x="256.4" y="72.4">32</text>
<text x="256.4" y="74.9">34</text>
<text x="256.4" y="77.5">36</text>
<text x="169.4" y="82.5">10</text>
<text x="169.4" y="80">37</text>
<text x="197.3" y="82.5">11</text>
<text x="197.3" y="80">12</text>
<text x="236.1" y="80">37</text>
<text x="236.1" y="82.5">39</text>
<text x="256.4" y="80">38</text>
<text x="256.4" y="82.5">40</text>
<text x="197.3" y="87.6">15</text>
<text x="197.7" y="87.6">1</text>
<text x="197.3" y="90.2">39</text>
</g>
</svg>
